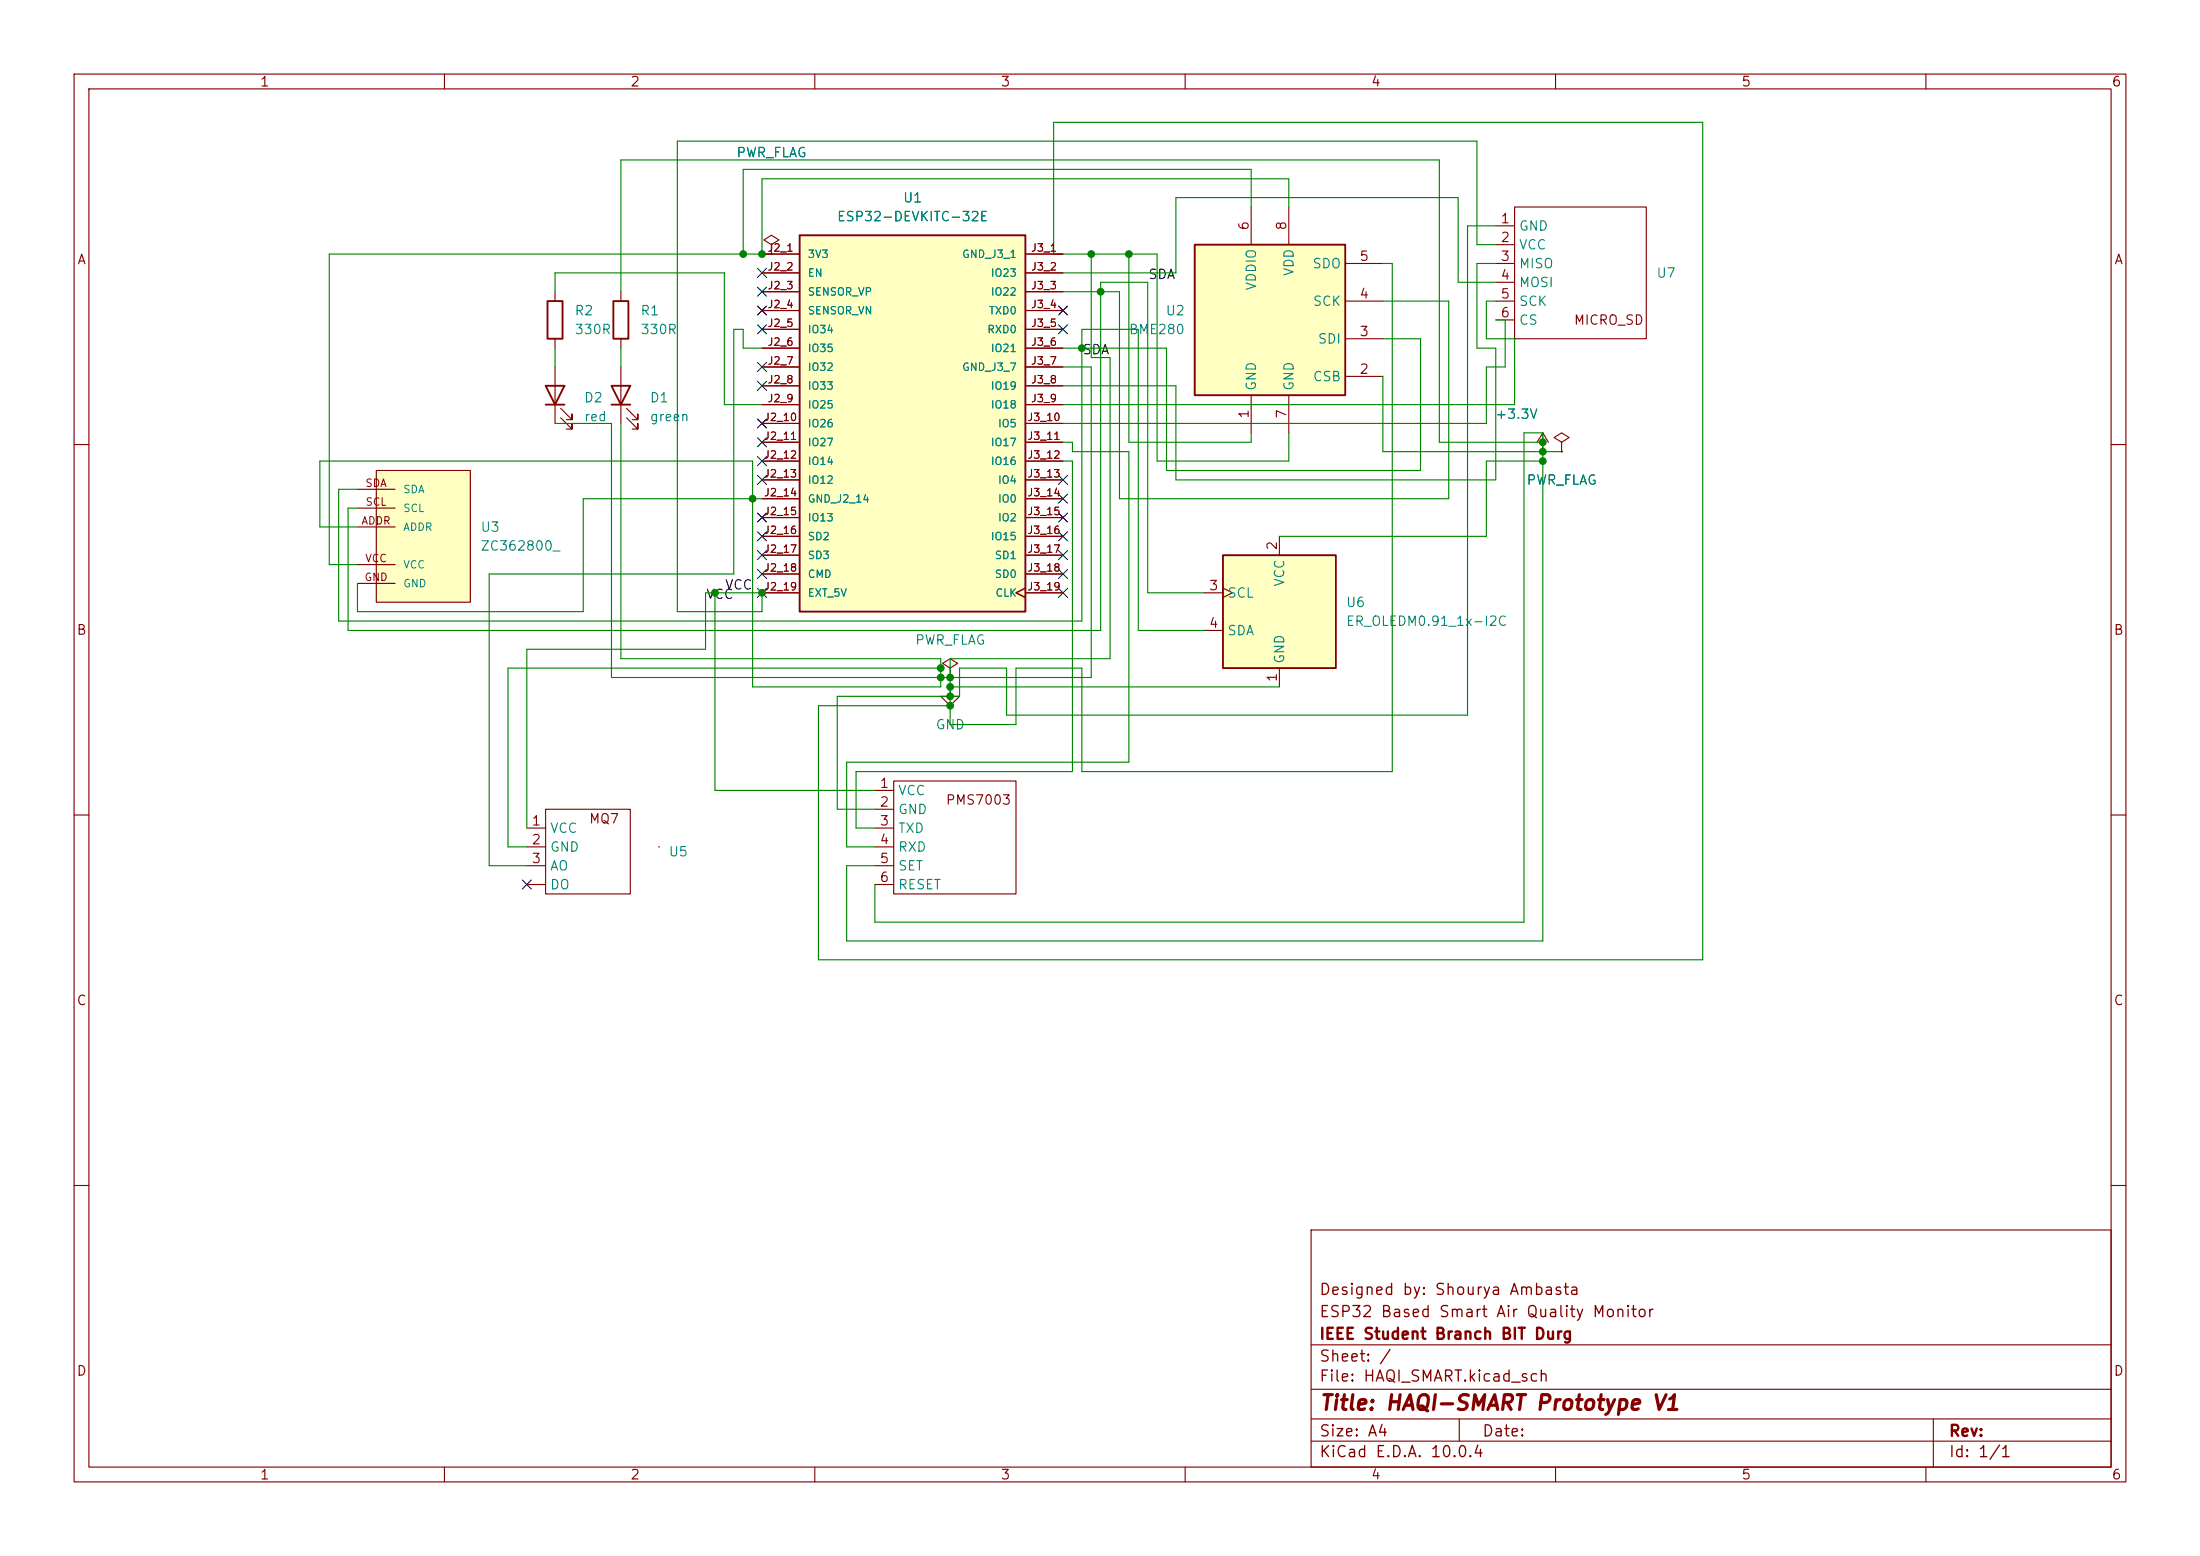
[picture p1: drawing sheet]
<svg xmlns="http://www.w3.org/2000/svg" width="297mm" height="210mm" viewBox="0 0 297 210" stroke-linecap="round" stroke-linejoin="round" font-family="sans-serif">
<g fill="none" stroke="#840000" stroke-width=".15">
<path d="M10 10h277v190h-277zM12 12h273v186h-273zM60 10v2M110 10v2M160 10v2M210 10v2M260 10v2M201.9 30.5h2.6M201.9 33h2.6M201.9 35.6h2.6M201.9 38.1h2.6M204.5 27.9h17.7v17.8h-17.7z"/>
<path d="M74.9 49.5v7.7M75.7 56.4l1.5 1.5v-.7v.7h-.7M75.7 55.1l1.5 1.5v-.7v.7h-.7M83.8 49.5v7.7M84.6 56.4l1.5 1.5v-.7v.7h-.8M84.6 55.1l1.5 1.5v-.7v.7h-.8M201.9 40.6h2.6M201.9 43.2h2.6M10 60h2M285 60h2M10 110h2M285 110h2"/>
<path d="M10 160h2M177 166h108v32h-108zM285 160h2M60 198v2M110 198v2M160 198v2M177 194.5h108M177 191.5h108M177 187.5h108M177 181.5h108M197 191.5v3M210 198v2"/>
<path d="M260 198v2M261 191.5v6.5"/>
</g>
<path d="M73.7 52.1h2.5l-1.3 2.5zM73.7 54.6h2.5M82.5 52.1h2.6l-1.3 2.5zM82.5 54.6h2.6" fill="none" stroke="#840000" stroke-width=".25"/>
<path d="M165.1 74.9h15.2v15.3h-15.2z" fill="#ffffc2"/>
<path d="M165.1 74.9h15.2v15.3h-15.2z" fill="none" stroke="#840000" stroke-width=".25"/>
<path d="M165.1 79.4l1.3 .6-1.3 .6M172.7 72.4v2.5M162.6 80h2.5M162.6 85.1h2.5M172.7 90.2v2.5" fill="none" stroke="#840000" stroke-width=".15"/>
<path d="M50.8 63.5h12.7v17.8h-12.7z" fill="#ffffc2"/>
<g fill="none" stroke="#840000" stroke-width=".15">
<path d="M74.9 39.4v1.2M83.8 39.4v1.2M74.9 45.7v1.3M83.8 45.7v1.3M48.3 71.1h5M48.3 78.7h5M48.3 68.6h5M48.3 66h5M48.3 76.2h5M50.8 63.5h12.7v17.8h-12.7zM128.3 92.7v1.3h1.2l-1.2 1.3-1.3-1.3h1.3M128.3 92.7h.1"/>
<path d="M128.3 90.2l1-.7-1-.6-1 .6 1 .7v1.2M128.3 91.4h.1"/>
</g>
<path d="M73.9 40.6h2v5.1h-2zM82.8 40.6h2v5.1h-2z" fill="none" stroke="#840000" stroke-width=".25"/>
<path d="M161.3 33h20.3v20.3h-20.3z" fill="#ffffc2"/>
<path d="M161.3 33h20.3v20.3h-20.3z" fill="none" stroke="#840000" stroke-width=".25"/>
<g fill="none" stroke="#840000" stroke-width=".15">
<path d="M104.1 33l1.1-.6-1.1-.6-1 .6 1 .6v1.3M104.1 34.3h.1M168.9 27.9v5.1M174 27.9v5.1M181.6 35.6h5.1M168.9 53.3v5.1M174 53.3v5.1M181.6 50.8h5.1M181.6 45.7h5.1M181.6 40.6h5.1M208.3 58.4l-.8 1.3M208.3 58.4l.7 1.3"/>
<path d="M208.3 58.4v2.6M210.8 59.7l1-.6-1-.7-1 .7 1 .6v1.3M208.3 61h.1M210.8 61h.1M71.1 119.4h2.6M71.1 111.8h2.6M71.1 114.3h2.6M71.1 116.8h2.6M73.7 109.2h11.4v11.5h-11.4zM88.9 114.3h.1M118.1 119.4h2.5M118.1 111.8h2.5"/>
<path d="M118.1 114.3h2.5M118.1 116.8h2.5M118.1 106.7h2.5M118.1 109.2h2.5M120.6 105.4h16.6v15.3h-16.6z"/>
</g>
<path d="M107.9 31.8h30.5v50.8h-30.5z" fill="#ffffc2"/>
<path d="M107.9 31.8h30.5v50.8h-30.5z" fill="none" stroke="#840000" stroke-width=".25"/>
<g fill="none" stroke="#840000" stroke-width=".15">
<path d="M102.9 34.3h5M102.9 36.8h5M102.9 39.4h5M104.1 34.3h.1M138.4 34.3h5.1M138.4 36.8h5.1M138.4 39.4h5.1M102.9 41.9h5M102.9 44.5h5M102.9 47h5M102.9 49.5h5M102.9 52.1h5"/>
<path d="M102.9 54.6h5M102.9 57.2h5M102.9 59.7h5M138.4 41.9h5.1M138.4 44.5h5.1M138.4 47h5.1M138.4 49.5h5.1M138.4 52.1h5.1M138.4 54.6h5.1M138.4 57.2h5.1M138.4 59.7h5.1M102.9 62.2h5"/>
<path d="M102.9 64.8h5M102.9 67.3h5M102.9 69.9h5M102.9 72.4h5M102.9 74.9h5M102.9 77.5h5M138.4 79.4l-1.2 .6 1.2 .6M138.4 62.2h5.1M138.4 64.8h5.1M138.4 67.3h5.1M138.4 69.9h5.1M138.4 72.4h5.1"/>
<path d="M138.4 74.9h5.1M138.4 77.5h5.1M208.3 61h.1M210.8 61h.1M102.9 80h5M138.4 80h5.1"/>
</g>
<g fill="none" stroke="#008400" stroke-width=".15">
<path d="M74.9 39.4v-2.6h22.9v17.8h5.1M83.8 39.4v-17.8h110.5v38.1h14M104.1 34.3h-59.7v41.9h3.9M143.5 39.4h7.6v27.9h44.5v-26.7h-8.9M143.5 36.8h15.2v-10.1h38.1v11.4h5.1M147.3 34.3v14h2.6v40.6h-21.6v8.9h8.9v-7.6h8.8v13.9h42v-68.5h-1.3M152.4 34.3v25.4h16.5v-1.3M168.9 27.9v-5h-68.6v11.4M174 27.9v-3.8h-71.1v10.2M201.9 30.5h-3.8v66h-62.2v-6.3h-6.4v3.8h-16.5v15.2h5.1M201.9 33h-2.5v-13.9h-108v63.5h11.5v-2.6h-7.7v7.6h-24.1v24.2M201.9 35.6h-2.5v11.4h2.5v17.8h-43.2v-12.7h-15.2"/>
<path d="M74.9 47v2.5M83.8 57.2v31.7h43.2v3.8h-25.4v-30.5h-58.4v8.9h5.1M83.8 47v2.5M102.9 47h-2.6v-2.5h-1.2v33h-33.1v39.3h5.1M143.5 59.7h1.3v1.3h7.6v41.9h-38.1v11.4h3.8M143.5 49.5h3.8v41.9h-64.8v-34.2h-7.6M174 58.4v3.8h-17.8v-27.9h-14v-17.8h87.7v113h-119.4v-34.2h17.8M186.7 50.8v10.2h24.1M186.7 45.7h5.1v17.8h-34.3v-16.5h-14M201.9 43.2h1.3v6.3h-2.5v7.7h-57.2M201.9 40.6h-1.2v5.1h3.8v8.9h-61M48.3 68.6h-1.3v16.5h101.6v-47h6.3v41.9h7.7"/>
<path d="M48.3 66h-2.6v17.8h100.3v-39.3h7.7v40.6h8.9M102.9 67.3h-24.2v15.3h-30.4v-3.9M143.5 62.2h1.3v41.9h-29.2v7.7h2.5M208.3 62.2h-7.6v10.2h-28M96.5 80v26.7h21.6M127 90.2h-58.4v24.1h2.5M128.3 92.7h44.4M118.1 116.8h-3.8v10.2h94v-68.6h-2.6v66.1h-87.6v-5.1"/>
</g>
<g fill="none" stroke="#000084" stroke-width=".15">
<path d="M102.3 36.2l1.2 1.2M102.3 38.8l1.2 1.2M103.5 36.2l-1.2 1.2M103.5 38.8l-1.2 1.2M102.3 43.8l1.2 1.3M102.3 59.1l1.2 1.2M102.3 48.9l1.2 1.2M102.3 56.5l1.2 1.3M102.3 51.5l1.2 1.2M102.3 41.3l1.2 1.2M103.5 43.8l-1.2 1.3M103.5 59.1l-1.2 1.2"/>
<path d="M103.5 48.9l-1.2 1.2M103.5 56.5l-1.2 1.3M103.5 51.5l-1.2 1.2M103.5 41.3l-1.2 1.2M142.9 43.8l1.2 1.3M142.9 41.3l1.2 1.2M144.1 43.8l-1.2 1.3M144.1 41.3l-1.2 1.2M102.3 79.4l1.2 1.2M102.3 74.3l1.2 1.2M102.3 71.8l1.2 1.2M102.3 61.6l1.2 1.2"/>
<path d="M102.3 69.2l1.2 1.3M102.3 76.9l1.2 1.2M102.3 64.2l1.2 1.2M103.5 79.4l-1.2 1.2M103.5 74.3l-1.2 1.2M103.5 71.8l-1.2 1.2M103.5 61.6l-1.2 1.2M103.5 69.2l-1.2 1.3M103.5 76.9l-1.2 1.2M103.5 64.2l-1.2 1.2M142.9 76.9l1.2 1.2M142.9 69.2l1.2 1.3"/>
<path d="M142.9 71.8l1.2 1.2M142.9 74.3l1.2 1.2M142.9 64.2l1.2 1.2M142.9 79.4l1.2 1.2M142.9 66.7l1.2 1.2M144.1 76.9l-1.2 1.2M144.1 69.2l-1.2 1.3M144.1 71.8l-1.2 1.2M144.1 74.3l-1.2 1.2M144.1 64.2l-1.2 1.2M144.1 79.4l-1.2 1.2M144.1 66.7l-1.2 1.2"/>
<path d="M70.5 118.8l1.2 1.2M71.7 118.8l-1.2 1.2"/>
</g>
<g fill="#008400" stroke="#008400" stroke-width=".14">
<circle cx="128.3" cy="94" r=".46"/>
<circle cx="128.3" cy="95.3" r=".46"/>
<circle cx="128.3" cy="92.7" r=".46"/>
<circle cx="101.6" cy="67.3" r=".46"/>
<circle cx="102.9" cy="80" r=".46"/>
<circle cx="127" cy="91.4" r=".46"/>
<circle cx="127" cy="90.2" r=".46"/>
<circle cx="96.5" cy="80" r=".46"/>
<circle cx="128.3" cy="91.4" r=".46"/>
<circle cx="147.3" cy="34.3" r=".46"/>
<circle cx="102.9" cy="34.3" r=".46"/>
<circle cx="100.3" cy="34.3" r=".46"/>
<circle cx="152.4" cy="34.3" r=".46"/>
<circle cx="148.6" cy="39.4" r=".46"/>
<circle cx="146" cy="47" r=".46"/>
<circle cx="208.3" cy="61" r=".46"/>
<circle cx="208.3" cy="59.7" r=".46"/>
<circle cx="208.3" cy="62.2" r=".46"/>
</g>
<text font-size="2" fill="#840000" x="178" y="190.8">Title: HAQI-SMART Prototype V1</text>
<g font-size="1.5" fill="#840000">
<text x="178" y="178.2">ESP32 Based Smart Air Quality Monitor</text>
<text x="178" y="175.2">Designed by: Shourya Ambasta</text>
<text x="178" y="184.2">Sheet: /</text>
<text x="178" y="181.2">IEEE Student Branch BIT Durg</text>
<text x="178" y="186.9">File: HAQI_SMART.kicad_sch</text>
<text x="178" y="197.1">KiCad E.D.A. 10.0.4</text>
<text x="178" y="194.3">Size: A4</text>
<text x="200" y="194.3">Date:</text>
<text x="263" y="194.3">Rev:</text>
<text x="263" y="197.1">Id: 1/1</text>
</g>
<g font-size="1.3" fill="#840000">
<text x="35" y="12">1</text>
<text x="85" y="12">2</text>
<text x="135" y="12">3</text>
<text x="185" y="12">4</text>
<text x="235" y="12">5</text>
<text x="285" y="12">6</text>
<text x="10.3" y="36">A</text>
<text x="168.9" y="31.2" transform="rotate(-90 168.9 31.2)">6</text>
<text x="174" y="31.2" transform="rotate(-90 174 31.2)">8</text>
<text x="183.4" y="35.5">5</text>
<text x="202.5" y="30.5">1</text>
<text x="202.5" y="33">2</text>
<text x="202.5" y="35.5">3</text>
<text x="285.3" y="36">A</text>
<text x="183.4" y="40.6">4</text>
<text x="202.5" y="38.1">4</text>
<text x="202.5" y="40.6">5</text>
<text x="183.4" y="45.7">3</text>
<text x="202.5" y="43.2">6</text>
<text x="212.4" y="44.2">MICRO_SD</text>
<text x="183.4" y="50.8">2</text>
<text x="168.9" y="56.6" transform="rotate(-90 168.9 56.6)">1</text>
<text x="174" y="56.6" transform="rotate(-90 174 56.6)">7</text>
<text x="172.7" y="74.4" transform="rotate(-90 172.7 74.4)">2</text>
<text x="163.1" y="80">3</text>
<text x="10.3" y="86">B</text>
<text x="163.1" y="85.1">4</text>
<text x="285.3" y="86">B</text>
<text x="172.7" y="92.1" transform="rotate(-90 172.7 92.1)">1</text>
<text x="118.7" y="106.7">1</text>
<text x="71.7" y="111.7">1</text>
<text x="79.4" y="111.5">MQ7</text>
<text x="118.7" y="109.2">2</text>
<text x="118.7" y="111.7">3</text>
<text x="127.6" y="108.9">PMS7003</text>
<text x="71.7" y="114.3">2</text>
<text x="71.7" y="116.8">3</text>
<text x="118.7" y="114.3">4</text>
<text x="118.7" y="116.8">5</text>
<text x="118.7" y="119.4">6</text>
<text x="10.3" y="136">C</text>
<text x="285.3" y="136">C</text>
<text x="10.3" y="186">D</text>
<text x="285.3" y="186">D</text>
<text x="35" y="200">1</text>
<text x="85" y="200">2</text>
<text x="135" y="200">3</text>
<text x="185" y="200">4</text>
<text x="235" y="200">5</text>
<text x="285" y="200">6</text>
</g>
<g font-size="1.3" fill="#008484">
<text x="99.3" y="21.5">PWR_FLAG</text>
<text x="121.8" y="27.6">U1</text>
<text x="112.9" y="30.2">ESP32-DEVKITC-32E</text>
<text x="205" y="31.5">GND</text>
<text x="205" y="34">VCC</text>
<text x="169.9" y="39.3" transform="rotate(-90 169.9 39.3)">VDDIO</text>
<text x="175" y="37.4" transform="rotate(-90 175 37.4)">VDD</text>
<text x="177.1" y="36.5">SDO</text>
<text x="177.1" y="41.6">SCK</text>
<text x="205" y="36.5">MISO</text>
<text x="205" y="39.1">MOSI</text>
<text x="205" y="41.6">SCK</text>
<text x="223.5" y="37.8">U7</text>
<text x="77.5" y="42.9">R2</text>
<text x="77.5" y="45.4">330R</text>
<text x="86.4" y="42.9">R1</text>
<text x="86.4" y="45.4">330R</text>
<text x="152.3" y="45.4">BME280</text>
<text x="157.3" y="42.9">U2</text>
<text x="177.8" y="46.7">SDI</text>
<text x="205" y="44.2">CS</text>
<text x="169.9" y="52.8" transform="rotate(-90 169.9 52.8)">GND</text>
<text x="175" y="52.8" transform="rotate(-90 175 52.8)">GND</text>
<text x="177.1" y="51.8">CSB</text>
<text x="78.7" y="54.6">D2</text>
<text x="78.7" y="57.2">red</text>
<text x="87.6" y="54.6">D1</text>
<text x="87.6" y="57.2">green</text>
<text x="201.8" y="56.9">+3.3V</text>
<text x="206" y="65.7">PWR_FLAG</text>
<text x="64.8" y="74.6">ZC362800_</text>
<text x="64.8" y="72.1">U3</text>
<text x="165.6" y="81">SCL</text>
<text x="173.7" y="79.3" transform="rotate(-90 173.7 79.3)">VCC</text>
<text x="181.6" y="82.3">U6</text>
<text x="123.5" y="87.3">PWR_FLAG</text>
<text x="165.6" y="86.1">SDA</text>
<text x="173.7" y="89.7" transform="rotate(-90 173.7 89.7)">GND</text>
<text x="181.6" y="84.8">ER_OLEDM0.91_1x-I2C</text>
<text x="126.2" y="98.8">GND</text>
<text x="121.2" y="107.7">VCC</text>
<text x="74.2" y="112.7">VCC</text>
<text x="121.2" y="110.2">GND</text>
<text x="121.2" y="112.7">TXD</text>
<text x="74.2" y="115.3">GND</text>
<text x="74.2" y="117.8">AO</text>
<text x="90.2" y="115.9">U5</text>
<text x="121.2" y="115.3">RXD</text>
<text x="121.2" y="117.8">SET</text>
<text x="74.2" y="120.4">DO</text>
<text x="121.2" y="120.4">RESET</text>
</g>
<g font-size="1.3">
<text x="154.9" y="38">SDA</text>
<text x="146" y="48.1">SDA</text>
<text x="95.2" y="81.2">VCC</text>
<text x="97.8" y="79.9">VCC</text>
</g>
<g font-size="1" fill="#840000">
<text x="103.5" y="34.2">J2_1</text>
<text x="139.1" y="34.2">J3_1</text>
<text x="103.5" y="36.8">J2_2</text>
<text x="103.5" y="39.3">J2_3</text>
<text x="103.5" y="41.8">J2_4</text>
<text x="139.1" y="36.8">J3_2</text>
<text x="139.1" y="39.3">J3_3</text>
<text x="139.1" y="41.8">J3_4</text>
<text x="103.5" y="44.4">J2_5</text>
<text x="103.5" y="46.9">J2_6</text>
<text x="139.1" y="44.4">J3_5</text>
<text x="139.1" y="46.9">J3_6</text>
<text x="103.5" y="49.5">J2_7</text>
<text x="103.5" y="52">J2_8</text>
<text x="139.1" y="49.5">J3_7</text>
<text x="139.1" y="52">J3_8</text>
<text x="103.1" y="57.1">J2_10</text>
<text x="103.1" y="59.6">J2_11</text>
<text x="103.5" y="54.5">J2_9</text>
<text x="138.6" y="57.1">J3_10</text>
<text x="138.6" y="59.6">J3_11</text>
<text x="139.1" y="54.5">J3_9</text>
<text x="49.2" y="66">SDA</text>
<text x="103.1" y="62.2">J2_12</text>
<text x="103.1" y="64.7">J2_13</text>
<text x="138.6" y="62.2">J3_12</text>
<text x="138.6" y="64.7">J3_13</text>
<text x="48.7" y="71">ADDR</text>
<text x="49.3" y="68.5">SCL</text>
<text x="103.1" y="67.2">J2_14</text>
<text x="103.1" y="69.8">J2_15</text>
<text x="138.6" y="67.2">J3_14</text>
<text x="138.6" y="69.8">J3_15</text>
<text x="49.2" y="76.1">VCC</text>
<text x="103.1" y="72.3">J2_16</text>
<text x="103.1" y="74.9">J2_17</text>
<text x="103.1" y="77.4">J2_18</text>
<text x="138.6" y="72.3">J3_16</text>
<text x="138.6" y="74.9">J3_17</text>
<text x="138.6" y="77.4">J3_18</text>
<text x="49.1" y="78.7">GND</text>
<text x="103.1" y="79.9">J2_19</text>
<text x="138.6" y="79.9">J3_19</text>
</g>
<g font-size="1" fill="#008484">
<text x="109" y="35.1">3V3</text>
<text x="129.8" y="35.1">GND_J3_1</text>
<text x="109" y="37.6">EN</text>
<text x="109" y="40.1">SENSOR_VP</text>
<text x="133.7" y="37.6">IO23</text>
<text x="133.7" y="40.1">IO22</text>
<text x="109" y="42.7">SENSOR_VN</text>
<text x="109" y="45.2">IO34</text>
<text x="109" y="47.8">IO35</text>
<text x="133.2" y="45.2">RXD0</text>
<text x="133.4" y="42.7">TXD0</text>
<text x="133.7" y="47.8">IO21</text>
<text x="109" y="50.3">IO32</text>
<text x="109" y="52.8">IO33</text>
<text x="129.8" y="50.3">GND_J3_7</text>
<text x="133.7" y="52.8">IO19</text>
<text x="109" y="55.4">IO25</text>
<text x="109" y="57.9">IO26</text>
<text x="133.7" y="55.4">IO18</text>
<text x="134.6" y="57.9">IO5</text>
<text x="109" y="60.5">IO27</text>
<text x="109" y="63">IO14</text>
<text x="109" y="65.5">IO12</text>
<text x="133.7" y="60.5">IO17</text>
<text x="133.7" y="63">IO16</text>
<text x="134.6" y="65.5">IO4</text>
<text x="54.4" y="71.9">ADDR</text>
<text x="54.4" y="69.4">SCL</text>
<text x="54.4" y="66.8">SDA</text>
<text x="109" y="68.1">GND_J2_14</text>
<text x="109" y="70.6">IO13</text>
<text x="134.6" y="68.1">IO0</text>
<text x="134.6" y="70.6">IO2</text>
<text x="54.4" y="77">VCC</text>
<text x="109" y="73.2">SD2</text>
<text x="109" y="75.7">SD3</text>
<text x="133.7" y="73.2">IO15</text>
<text x="134.2" y="75.7">SD1</text>
<text x="54.4" y="79.5">GND</text>
<text x="109" y="78.2">CMD</text>
<text x="109" y="80.8">EXT_5V</text>
<text x="134.2" y="78.2">SD0</text>
<text x="134.3" y="80.8">CLK</text>
</g>
</svg>
